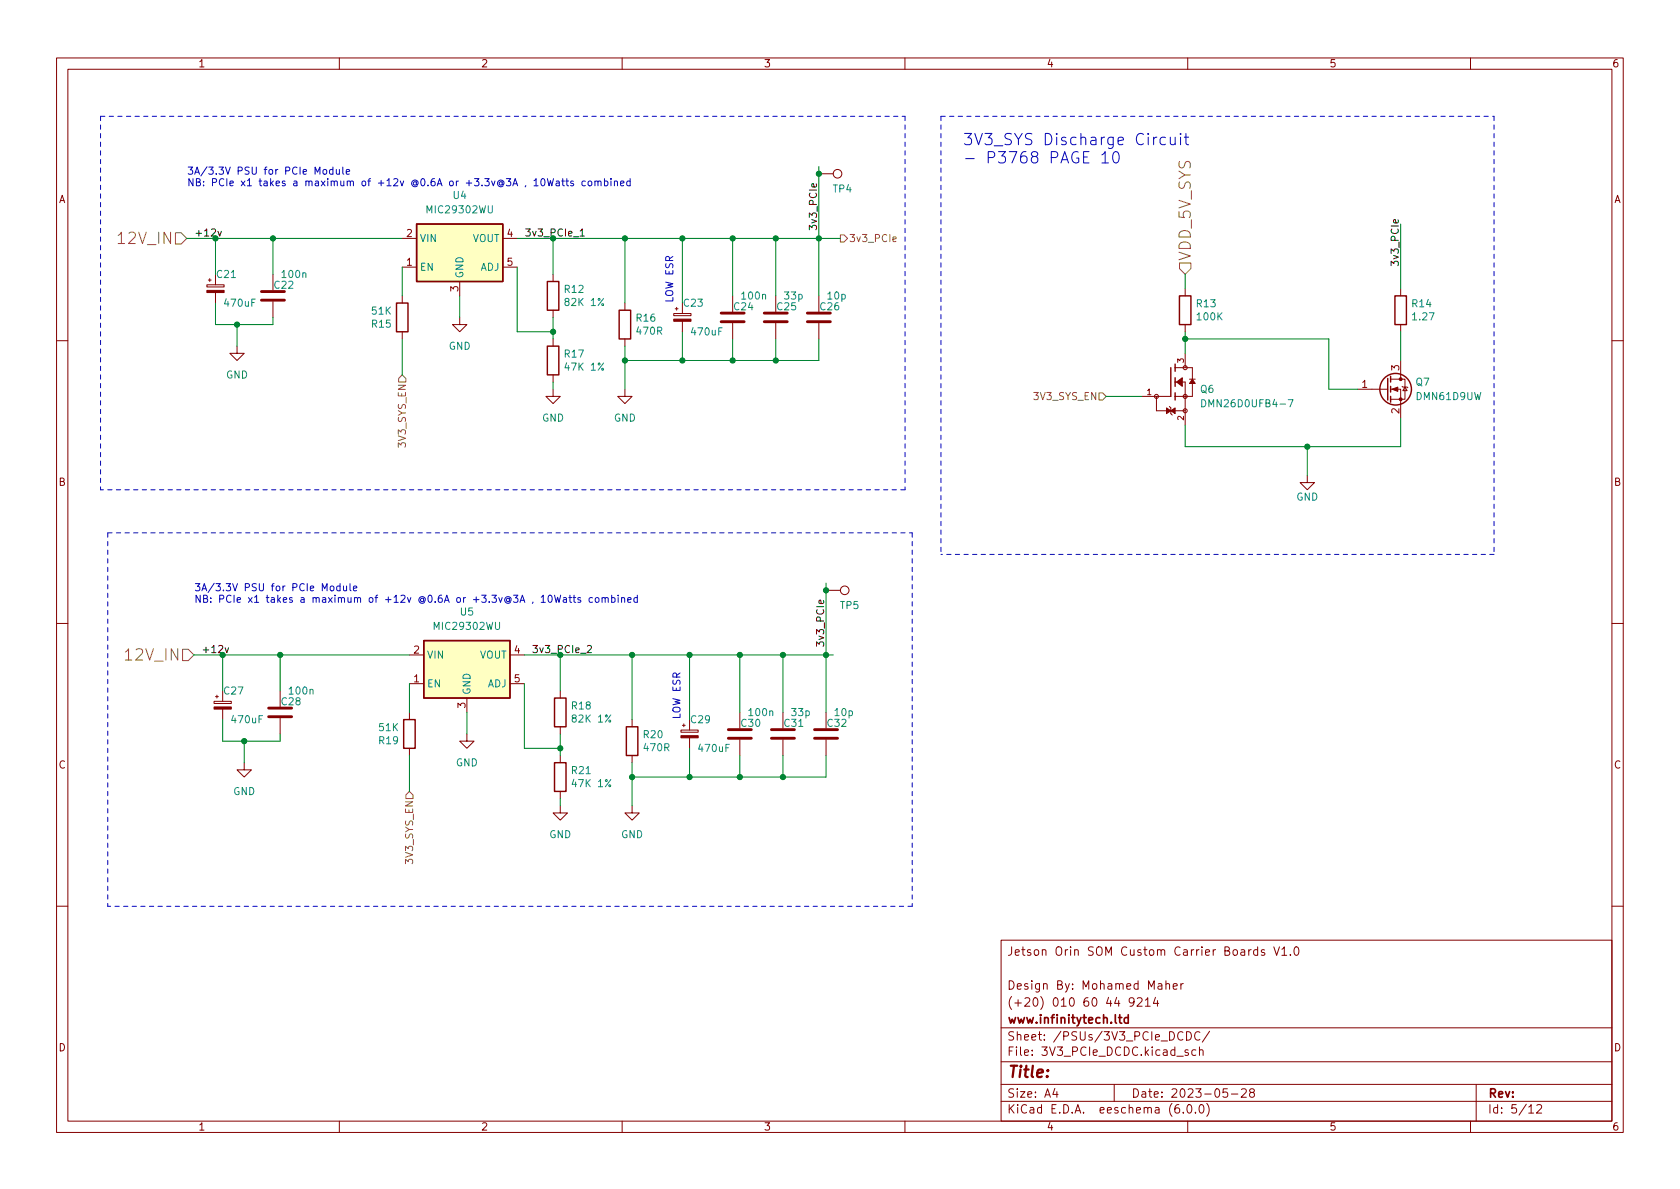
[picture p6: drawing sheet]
<svg xmlns="http://www.w3.org/2000/svg" width="297mm" height="210mm" viewBox="0 0 297 210" stroke-linecap="round" stroke-linejoin="round" font-family="sans-serif">
<g fill="none" stroke="#840000" stroke-width=".18">
<path d="M10 10.2h277v190.1h-277zM12 12.2h273v186.1h-273zM60 10.2v2M110 10.2v2M160 10.2v2M210 10.2v2M260 10.2v2M144.8 30.7h2.5M36.6 50.4h3v.3h-3zM36.8 49.5h.5M37.1 49.3v.5M38.1 48.5v1.9"/>
<path d="M38.1 51.7v1.9M48.3 48.5v2.8M48.3 53.3v2.8M71.1 52.3v1.3M71.1 58.7v1.2M71.1 47.2h2.6M71.1 42.2h2.6M81.3 56.1v1.3h1.2l-1.2 1.3-1.3-1.3h1.3M81.3 49.8v2.5M88.9 47.2h2.5M88.9 42.2h2.5M97.8 48.5v1.3"/>
<path d="M97.8 54.9v1.2M97.8 59.9v1.3M110.5 53.6v1.3M110.5 59.9v1.3M119.1 55.4h3.1v.4h-3.1zM119.4 54.6h.5M119.6 54.4v.5M120.6 53.6v1.8M120.6 56.8v1.9M129.5 52.3v2.8M129.5 57.1v2.8M137.2 52.3v2.8"/>
<path d="M137.2 57.1v2.8M144.8 52.3v2.8M144.8 57.1v2.8M209.5 51v1.3M209.5 57.4v1.3M247.6 51v1.3M247.6 57.4v1.3M10 60.2h2M41.9 61.2v1.3h1.3l-1.3 1.2-1.3-1.2h1.3M97.8 68.8v1.3h1.3l-1.3 1.3-1.3-1.3h1.3M97.8 66.3v1.3M110.5 68.8v1.3h1.3l-1.3 1.3-1.3-1.3h1.3"/>
<path d="M201.9 70.1h5.1M204.5 70.1v2.5h5M206.8 71.9l.2 .2v1l.3 .3M207.8 65h3v5.1h-3M207.8 67.6h1.7v7.6M209.5 62.5v2.5M210.3 67.1h1M240 68.8h5.4M245.9 68.8h1.7v5.1M245.9 67.1h2.5v3.5h-2.5M247.6 63.7v3.4M247.9 68.3l.1 .1h.8l.1 .2"/>
<path d="M248.4 68.4l.4 .7h-.8zM285 60.2h2M231.1 84.1v1.2h1.3l-1.3 1.3-1.2-1.3h1.2M10 110.2h2M72.4 115.8h2.5M90.2 115.8h2.5M146 104.4h2.6M285 110.2h2M37.8 124h3.1v.4h-3.1zM38.1 123.2h.5M38.4 122.9v.5M39.4 122.2v1.8"/>
<path d="M39.4 125.4v1.8M43.2 134.9v1.2h1.2l-1.2 1.3-1.3-1.3h1.3M49.5 122.2v2.8M49.5 127v2.8M72.4 126v1.2M72.4 132.3v1.3M72.4 120.9h2.5M82.5 129.8v1.3h1.3l-1.3 1.2-1.2-1.2h1.2M82.5 123.4v2.6M90.2 120.9h2.5M99.1 122.2v1.2M99.1 128.5v1.3"/>
<path d="M99.1 133.6v1.3M99.1 139.9v1.3M111.8 127.2v1.3M111.8 133.6v1.3M120.4 129.1h3v.4h-3zM120.6 128.3h.6M120.9 128v.5M121.9 127.2v1.9M121.9 130.5v1.8M130.8 126v2.8M130.8 130.8v2.8M138.4 126v2.8"/>
<path d="M138.4 130.8v2.8M146 126v2.8M146 130.8v2.8M99.1 142.5v1.3h1.2l-1.2 1.2-1.3-1.2h1.3M111.8 142.5v1.3h1.2l-1.2 1.2-1.3-1.2h1.3M10 160.2h2M177 166.3h108v32h-108zM200.5 177.1l-.3 .3-.4-.1-.2-.2 .2-.6 .4-.1 .2 .2a.99 .99 0 0 1-.3 1.3h-.3M201.1 176.6l.5-.2 .3 .2v.3l-.9 1h.9M202.5 176.9l.4-.5v1.5M202.5 177.9h.9M204.3 176.4l-.4 1h1"/>
<path d="M204.6 176.9v1M204.8 174h.6v.9M205.4 174.3l-.5 .1a.29 .29 0 0 0-.2 .2 .29 .29 0 0 0 .2 .3h.5M206.1 174.1l.3-.2 .3 .1 .1 .9M206.1 173.4v1.5M207.4 174.4l.7-.1v-.3l-.5-.1-.2 .2 .1 .8h.6M208.8 173.9v1M209.2 173.9l-.3 .1-.1 .2M222.4 168l-.5-.1-.3 .3v.4l.2 .3h.6M222.4 167.4v1.5M223.6 168l-.4-.1-.2 .2 .1 .3 .5 .1v.4h-.6M225.2 167.4l.5 1.5 .5-1.5"/>
<path d="M226.6 167.9l.5-.5v1.5M226.6 168.9h.9M228.1 168.8v.1M228.9 167.6l.2-.2a.81 .81 0 0 1 .6 .7 .81 .81 0 0 1-.3 .8h-.1a.81 .81 0 0 1-.4-1.3zM285 160.2h2M60 198.3v2M110 198.3v2M160 198.3v2M177 194.8h108M177 191.8h108M177 187.8h108M177 181.8h108"/>
<path d="M186.5 192.5l-.4 1h1M186.9 193v1M197 191.8v3M208.4 195.3a.59 .59 0 0 0-.7 .7v.5l.2 .3h.4l.2-.1 .1-.5-.2-.2-.4-.1-.3 .3M209.2 196.7v.1M209.8 182.4a.76 .76 0 0 1 .9 .8 .76 .76 0 0 1-.9 .7zM210 198.3v2M210.1 195.4l.1-.1a.81 .81 0 0 1 .6 .7 .81 .81 0 0 1-.3 .8h-.1a.81 .81 0 0 1-.6-.6 .81 .81 0 0 1 .3-.8zM210.1 185.7l-.4-.1-.2 .2 .1 .3 .5 .1v.4h-.6M211.4 196.7v.1M211.4 185.7l-.4-.1-.3 .3v.4l.2 .3h.5M212.1 185.8l.2-.2 .3 .1 .1 .9"/>
<path d="M212.1 185.1v1.5M212.1 195.5l.3-.2a.81 .81 0 0 1 .5 .7 .81 .81 0 0 1-.3 .8h-.1a.81 .81 0 0 1-.4-1.3zM212.1 182.6a.6 .6 0 0 0-.7 0 .6 .6 0 0 0-.2 .7 .56 .56 0 0 0 .3 .6 .56 .56 0 0 0 .6-.1M213.4 195.1a1.72 1.72 0 0 1 0 2.3M213.9 182.4l-1.3 1.9M217 192.5h-.7l-.1 .7 .2-.1 .5 .1 .2 .2-.1 .5-.2 .1-.6-.1M217.7 193.5h1.2M219.5 192.7l.6-.2 .2 .2 .1 .3-1 1h1M221.2 193.2l-.3-.3 .1-.2 .2-.2 .4 .1 .2 .2-.1 .2-.6 .2-.2 .3 .1 .4 .2 .1h.4l.2-.3-.1-.4-.2-.1M260 198.3v2M261 191.8v6.5M270.3 195.8l.4-.5v1.5"/>
<path d="M270.3 196.8h.9M271.7 195.5l.6-.2 .2 .2 .1 .3-.9 1h.9"/>
<circle cx="148.1" cy="30.7" r=".76"/>
<circle cx="204.5" cy="70.1" r=".36"/>
<circle cx="209.5" cy="65" r=".36"/>
<circle cx="209.5" cy="72.6" r=".36"/>
<circle cx="209.5" cy="70.1" r=".36"/>
<circle cx="149.4" cy="104.4" r=".76"/>
</g>
<path d="M199.5 179.4v1.5M199.5 180l-.4-.1-.3 .3v.4l.1 .3h.6" fill="none" stroke="#840000" stroke-width=".3"/>
<g fill="none" stroke="#840000" stroke-width=".51">
<path d="M46.2 53.1h4.1M46.2 51.6h4.1M127.5 56.9h4.1M127.5 55.4h4.1M135.1 56.9h4.1M135.1 55.4h4.1M142.7 56.9h4.1M142.7 55.4h4.1M47.5 126.7h4.1M47.5 125.2h4.1M128.8 130.6h4M128.8 129h4"/>
<path d="M136.4 130.6h4.1M136.4 129h4.1M144 130.6h4.1M144 129h4.1"/>
</g>
<g fill="none" stroke="#840000" stroke-width=".25">
<path d="M73.7 39.6h15.2v10.2h-15.2zM70.1 53.6h2v5.1h-2zM96.8 49.8h2v5.1h-2zM109.5 54.9h2v5h-2zM208.5 52.3h2.1v5.1h-2.1zM246.6 52.3h2.1v5.1h-2.1zM96.8 61.2h2v5.1h-2zM207 65v5.1M207.8 64.4v1.3M207.8 66.8v1.5M207.8 69.5v1.2M245.4 66.9v3.8"/>
<path d="M245.9 66.5v1.1M245.9 68.3v1M245.9 70.1v1M74.9 113.3h15.3v10.1h-15.3zM71.4 127.2h2v5.1h-2zM98 134.9h2.1v5h-2.1zM98 123.4h2.1v5.1h-2.1zM110.7 128.5h2.1v5.1h-2.1z"/>
<circle cx="246.8" cy="68.8" r="2.79"/>
</g>
<g fill="#840000" stroke="#840000" stroke-width=".18">
<path d="M246.1 68.8l1-.4v.8z"/>
<path d="M206.2 72.1l.8 .5-.8 .5z"/>
<path d="M207 72.6l.8-.5v1z"/>
<path d="M208 67.6l1-.8v1.5z"/>
<path d="M210.8 67.1l.5 .7h-1z"/>
<path d="M37.8 125h3.1v.4h-3.1z"/>
<path d="M119.1 56.4h3.1v.4h-3.1z"/>
<path d="M36.6 51.4h3v.3h-3z"/>
<path d="M120.4 130.1h3v.4h-3z"/>
<circle cx="247.6" cy="70.6" r=".25"/>
<circle cx="247.6" cy="67.1" r=".25"/>
</g>
<path d="M212.5 70.7a.64 .64 0 0 1 .7 .6 .64 .64 0 0 1-.7 .6zM227.8 70.7h.8l-.5 1.2" fill="none" stroke="#008484" stroke-width=".18"/>
<g fill="#ffffc2" stroke="#ffffc2" stroke-width=".18">
<path d="M74.9 113.3h15.3v10.1h-15.3z"/>
<path d="M73.7 39.6h15.2v10.2h-15.2z"/>
</g>
<path d="M31 41.2h1l1 1-1 1h-1zM148.6 41.5h.6l.7 .7-.7 .6h-.6zM157.9 42.3l.6-.1-.1-.3h-.4l-.1 .2v.6h.5M208.5 46.5h2.1v1l-1.1 1-1-1zM71.1 66.3l.7 .6v.7h-1.3v-.7zM194.3 69.5h.6l.7 .6-.7 .6h-.6zM32.3 114.8h1l1 1-1 1h-1zM72.4 139.9l.6 .7v.6h-1.2v-.6z" fill="none" stroke="#848400" stroke-width=".18"/>
<path d="M144.3 32.5l.1 .4-.2 .2-.6-.1v-.5h.2l.1 .6M247.2 38.9v.3l-.1 .2h-.6v-.5l.2-.1 .1 .6M38.5 40.9l.3 .8 .3-.8M102.6 40.8l.3-.3v1.2M102.6 41.7h.7M39.8 114.6l.3 .8 .3-.8M103.9 114.3l.4-.2 .3 .4-.8 .9h.8M145.6 106.2v.3l-.1 .2h-.6v-.5l.2-.1 .1 .6" fill="none" stroke="#000" stroke-width=".18"/>
<g fill="none" stroke="#0000c2" stroke-width=".18">
<path d="M57.2 30h.3l.3 .2v.4l-.3 .2h-.3l-.1-.2zM58.9 30h-.4l-.2 .2 .1 .6h.5M58.9 29.5v1.3M59.5 30v.8h.3l.2-.1M60 30v.8M60.6 29.5v1.1l.2 .2M61.2 30.4l.6-.1v-.3h-.4l-.2 .1 .1 .7h.5M96.8 31.6l.3 1.3 .2-.9 .3 .9 .3-1.3M98.4 32.1h.4l.1 .8M98.9 32.3l-.4 .1-.2 .2 .2 .3 .4-.1M99.3 32h.5M99.5 31.6v1.1l.3 .2"/>
<path d="M100 32h.5M100.2 31.6v1.1l.3 .2M101.4 32.1l-.3-.1-.2 .2 .1 .2 .4 .1v.3h-.5M103.5 32.1l-.4-.1-.2 .3 .1 .5h.5M104.1 32.1l.3-.1 .2 .3v.3l-.2 .3-.3-.1-.1-.2zM105.2 32.1l.2-.1 .3 .1v.8M105.2 32v.9M105.7 32.2l.2-.2 .3 .1 .1 .8M106.9 32.1l.3-.1 .3 .3-.1 .5h-.5M106.9 31.6v1.3M108 31.6v.1M108 32v.9"/>
<path d="M108.6 32.1l.2-.1 .3 .1 .1 .8M108.6 32v.9M109.7 32.4l.6-.1v-.2l-.4-.1-.2 .2 .1 .6h.5M111.4 32.1l-.3-.1-.3 .3 .1 .5h.5M111.4 31.6v1.3M194.8 27.4l.6-.6v2M194.8 28.8h1.2M196.9 27a.48 .48 0 0 1 .5-.2 .48 .48 0 0 1 .4 .4 1.03 1.03 0 0 1-.6 1.6 1.22 1.22 0 0 1-.3-1.8zM206.1 24.4l-.6-.1-.4 .3v.6l.2 .3 .2 .1 .6-.1M206.9 24.3l.1 1.2a.54 .54 0 0 0 .8-.1M207.8 24.3v1.3M208.7 23.6l-.1 .1 .1 .1 .1-.1-.1-.1v.2"/>
<path d="M208.7 24.3v1.3M209.4 24.3h.8M209.7 23.6v1.7l.1 .2 .4 .1M58.5 103.7l.3-.1 .2 .3v.3l-.2 .3-.3-.1-.1-.2zM60.1 103.7l-.3-.1-.3 .3 .1 .5h.5M60.1 103.2v1.3M60.7 103.6l.1 .8 .3 .1 .2-.1M61.3 103.6v.9M61.9 103.2v1.1l.2 .2M62.5 104.1l.6-.2-.1-.2-.3-.1-.2 .2v.6h.5M98 105.2l.4 1.3 .2-.9 .2 .9 .3-1.3M99.6 105.7h.5l.1 .8"/>
<path d="M100.2 106h-.5l-.1 .2 .1 .3h.5M100.6 105.7h.5M100.8 105.2v1.1l.3 .2M101.3 105.7h.5M101.5 105.2v1.1l.3 .2M102.6 105.7h-.3l-.1 .2v.1l.4 .2v.3h-.4M104.8 105.7h-.4l-.2 .2 .1 .6h.5M105.3 105.8l.2-.1 .3 .1 .1 .5-.1 .2h-.3l-.2-.1zM106.5 105.8l.1-.1h.3l.1 .8M106.5 105.7v.8M107 105.9l.2-.2h.3v.8M108.1 105.7h.4l.3 .2-.2 .6h-.5"/>
<path d="M108.1 105.2v1.3M109.3 105.2v.2M109.3 105.7v.8M109.9 105.8l.2-.1h.3v.8M109.9 105.7v.8M111 106.1l.6-.1-.1-.3h-.3l-.2 .2 .1 .6h.4M112.7 105.7h-.4l-.2 .2 .1 .6h.5M112.7 105.2v1.3"/>
</g>
<path d="M17.8 20.6h142.2M17.8 20.6v66M160 20.6v66M166.4 20.6h97.8M166.4 20.6v77.4M264.2 20.6v77.4M19 94.2v66.1M19 94.2h142.3M160 86.6h-142.2M161.3 94.2v66.1M264.2 98h-97.8M161.3 160.3h-142.3" fill="none" stroke="#0000c2" stroke-width=".18" stroke-dasharray=".8 .8"/>
<g fill="none" stroke="#008400" stroke-width=".18">
<path d="M144.8 29.5v22.8M247.6 39.6v11.4M33 42.2h38.1M38.1 53.6v3.8h10.2v-1.3M38.1 42.2v6.3M41.9 57.4v3.8M48.3 42.2v6.3M71.1 47.2v5.1M71.1 59.9v6.4M81.3 52.3v3.8M91.4 42.2h57.2M91.4 47.2v11.5h6.4"/>
<path d="M97.8 42.2v6.3M97.8 56.1v3.8M110.5 42.2v11.4M120.6 42.2v11.4M120.6 58.7v5M129.5 42.2v10.1M129.5 59.9v3.8M137.2 42.2v10.1M137.2 59.9v3.8M144.8 59.9v3.8h-34.3M209.5 48.5v2.5M209.5 58.7v3.8"/>
<path d="M209.5 59.9h25.4v8.9h5.1M247.6 58.7v5M97.8 67.6v1.2M110.5 61.2v7.6M195.6 70.1h6.3M231.1 79v5.1M247.6 73.9v5.1h-38.1v-3.8M34.3 115.8h38.1M39.4 115.8v6.4M49.5 115.8v6.4M92.7 115.8h54.6M99.1 115.8v6.4"/>
<path d="M111.8 115.8v11.4M121.9 115.8v11.4M130.8 115.8v10.2M138.4 115.8v10.2M146 103.1v22.9M39.4 127.2v3.9h10.1v-1.3M43.2 131.1v3.8M72.4 120.9v5.1M72.4 133.6v6.3M82.5 126v3.8M92.7 120.9v11.4h6.4M99.1 129.8v3.8"/>
<path d="M111.8 134.9v7.6M121.9 132.3v5.1M130.8 133.6v3.8M138.4 133.6v3.8M146 133.6v3.8h-34.2M99.1 141.2v1.3"/>
</g>
<g fill="#008400" stroke="#008400" stroke-width=".18">
<circle cx="137.2" cy="42.2" r=".46"/>
<circle cx="120.6" cy="42.2" r=".46"/>
<circle cx="120.6" cy="63.7" r=".46"/>
<circle cx="129.5" cy="63.7" r=".46"/>
<circle cx="129.5" cy="42.2" r=".46"/>
<circle cx="144.8" cy="30.7" r=".46"/>
<circle cx="144.8" cy="42.2" r=".46"/>
<circle cx="137.2" cy="63.7" r=".46"/>
<circle cx="209.5" cy="59.9" r=".46"/>
<circle cx="121.9" cy="115.8" r=".46"/>
<circle cx="130.8" cy="115.8" r=".46"/>
<circle cx="138.4" cy="115.8" r=".46"/>
<circle cx="146" cy="115.8" r=".46"/>
<circle cx="146" cy="104.4" r=".46"/>
<circle cx="231.1" cy="79" r=".46"/>
<circle cx="43.2" cy="131.1" r=".46"/>
<circle cx="39.4" cy="115.8" r=".46"/>
<circle cx="49.5" cy="115.8" r=".46"/>
<circle cx="99.1" cy="132.3" r=".46"/>
<circle cx="110.5" cy="42.2" r=".46"/>
<circle cx="110.5" cy="63.7" r=".46"/>
<circle cx="97.8" cy="58.7" r=".46"/>
<circle cx="111.8" cy="115.8" r=".46"/>
<circle cx="130.8" cy="137.4" r=".46"/>
<circle cx="138.4" cy="137.4" r=".46"/>
<circle cx="111.8" cy="137.4" r=".46"/>
<circle cx="121.9" cy="137.4" r=".46"/>
<circle cx="38.1" cy="42.2" r=".46"/>
<circle cx="48.3" cy="42.2" r=".46"/>
<circle cx="41.9" cy="57.4" r=".46"/>
</g>
<g font-size="2.8" fill="#0000c2">
<text x="170.2" y="25.7">3V3_SYS Discharge Circuit</text>
<text x="170.2" y="28.9">- P3768 PAGE 10</text>
</g>
<g font-size="2.8" fill="#848400">
<text x="21.4" y="43.2">12V_IN</text>
<text x="210.6" y="46.2" transform="rotate(-90 210.6 46.2)">VDD_5V_SYS</text>
<text x="22.7" y="116.8">12V_IN</text>
</g>
<text font-size="2.8" fill="#840000" x="178" y="190.6">Title:</text>
<g font-size="2.1" fill="#840000">
<text x="178" y="169">Jetson Orin SOM Custom Carrier Boards V1.0</text>
<text x="178" y="178">(+20) 010 60 44 9214</text>
<text x="178" y="175">Design By: Mohamed Maher</text>
<text x="178" y="184">Sheet: /PSUs/3V3_PCIe_DCDC/</text>
<text x="178" y="181">www.infinitytech.ltd</text>
<text x="178" y="186.7">File: 3V3_PCIe_DCDC.kicad_sch</text>
<text x="178" y="196.9">KiCad E.D.A. eeschema (6.0.0)</text>
<text x="178" y="194.1">Size: A4</text>
<text x="200" y="194.1">Date: 2023-05-28</text>
<text x="263" y="194.1">Rev:</text>
<text x="263" y="196.9">Id: 5/12</text>
</g>
<g font-size="1.8" fill="#840000">
<text x="35" y="11.9">1</text>
<text x="85" y="11.9">2</text>
<text x="135" y="11.9">3</text>
<text x="185" y="11.9">4</text>
<text x="235" y="11.9">5</text>
<text x="285" y="11.9">6</text>
<text x="10.3" y="35.9">A</text>
<text x="285.3" y="35.9">A</text>
<text x="71.9" y="41.9">2</text>
<text x="89.7" y="41.9">4</text>
<text x="71.9" y="47">1</text>
<text x="89.7" y="47">5</text>
<text x="81" y="51.5" transform="rotate(-90 81 51.5)">3</text>
<text x="247.4" y="65.5" transform="rotate(-90 247.4 65.5)">3</text>
<text x="240.8" y="68.6">1</text>
<text x="247.4" y="73.1" transform="rotate(-90 247.4 73.1)">2</text>
<text x="10.3" y="85.9">B</text>
<text x="285.3" y="85.9">B</text>
<text x="73.2" y="115.6">2</text>
<text x="90.9" y="115.6">4</text>
<text x="73.2" y="120.6">1</text>
<text x="82.3" y="125.2" transform="rotate(-90 82.3 125.2)">3</text>
<text x="90.9" y="120.6">5</text>
<text x="10.3" y="135.9">C</text>
<text x="285.3" y="135.9">C</text>
<text x="10.3" y="185.9">D</text>
<text x="285.3" y="185.9">D</text>
<text x="35" y="199.9">1</text>
<text x="85" y="199.9">2</text>
<text x="135" y="199.9">3</text>
<text x="185" y="199.9">4</text>
<text x="235" y="199.9">5</text>
<text x="285" y="199.9">6</text>
</g>
<g font-size="1.8" fill="#0000c2">
<text x="33" y="30.9">3A/3.3V PSU for PCIe Module</text>
<text x="33" y="32.9">NB: PCIe x1 takes a maximum of +12v @0.6A or +3.3v@3A , 10Watts combined</text>
<text x="119" y="53.6" transform="rotate(-90 119 53.6)">LOW ESR</text>
<text x="34.3" y="104.5">3A/3.3V PSU for PCIe Module</text>
<text x="34.3" y="106.6">NB: PCIe x1 takes a maximum of +12v @0.6A or +3.3v@3A , 10Watts combined</text>
<text x="120.3" y="127.2" transform="rotate(-90 120.3 127.2)">LOW ESR</text>
</g>
<g font-size="1.8" fill="#008484">
<text x="80.1" y="35.2">U4</text>
<text x="147.3" y="34">TP4</text>
<text x="75.7" y="37.7">MIC29302WU</text>
<text x="74.2" y="47.9">EN</text>
<text x="74.2" y="42.8">VIN</text>
<text x="83.5" y="42.8">VOUT</text>
<text x="84.9" y="47.9">ADJ</text>
<text x="38.4" y="49.1">C21</text>
<text x="48.6" y="51">C22</text>
<text x="50" y="49.1">100n</text>
<text x="81.9" y="49.3" transform="rotate(-90 81.9 49.3)">GND</text>
<text x="99.9" y="51.8">R12</text>
<text x="131.3" y="53">100n</text>
<text x="138.8" y="53">33p</text>
<text x="146.4" y="53">10p</text>
<text x="39.8" y="54.2">470uF</text>
<text x="65.8" y="57.9">R15</text>
<text x="65.8" y="55.6">51K</text>
<text x="100.2" y="54.1">82K 1%</text>
<text x="112.6" y="56.9">R16</text>
<text x="112.7" y="59.2">470R</text>
<text x="121" y="54.2">C23</text>
<text x="122.4" y="59.3">470uF</text>
<text x="129.8" y="54.9">C24</text>
<text x="137.5" y="54.9">C25</text>
<text x="145.1" y="54.9">C26</text>
<text x="211.6" y="54.3">R13</text>
<text x="211.7" y="56.6">100K</text>
<text x="249.7" y="54.3">R14</text>
<text x="249.9" y="56.6">1.27</text>
<text x="79.3" y="61.8">GND</text>
<text x="99.9" y="63.2">R17</text>
<text x="100.2" y="65.5">47K 1%</text>
<text x="39.9" y="66.9">GND</text>
<text x="212.3" y="69.5">Q6</text>
<text x="250.4" y="68.2">Q7</text>
<text x="250.5" y="70.7">DMN61D9UW</text>
<text x="95.8" y="74.5">GND</text>
<text x="108.5" y="74.5">GND</text>
<text x="213.3" y="72">DMN26D0UFB4-7</text>
<text x="229.2" y="88.5">GND</text>
<text x="148.6" y="107.7">TP5</text>
<text x="77" y="111.4">MIC29302WU</text>
<text x="81.4" y="108.8">U5</text>
<text x="75.4" y="116.5">VIN</text>
<text x="84.7" y="116.5">VOUT</text>
<text x="39.7" y="122.8">C27</text>
<text x="49.8" y="124.7">C28</text>
<text x="51.3" y="122.8">100n</text>
<text x="75.4" y="121.5">EN</text>
<text x="83.2" y="122.9" transform="rotate(-90 83.2 122.9)">GND</text>
<text x="86.1" y="121.5">ADJ</text>
<text x="101.1" y="125.4">R18</text>
<text x="41.1" y="127.9">470uF</text>
<text x="67.1" y="131.6">R19</text>
<text x="67.1" y="129.3">51K</text>
<text x="101.4" y="127.8">82K 1%</text>
<text x="113.8" y="130.5">R20</text>
<text x="122.2" y="127.9">C29</text>
<text x="131.1" y="128.5">C30</text>
<text x="132.5" y="126.6">100n</text>
<text x="138.7" y="128.5">C31</text>
<text x="140" y="126.6">33p</text>
<text x="146.4" y="128.5">C32</text>
<text x="147.7" y="126.6">10p</text>
<text x="80.6" y="135.5">GND</text>
<text x="101.1" y="136.9">R21</text>
<text x="114" y="132.8">470R</text>
<text x="123.6" y="133">470uF</text>
<text x="41.2" y="140.6">GND</text>
<text x="101.4" y="139.2">47K 1%</text>
<text x="97.1" y="148.2">GND</text>
<text x="109.8" y="148.2">GND</text>
</g>
<g font-size="1.8">
<text x="34.3" y="41.8">+12v</text>
<text x="144.4" y="40.9" transform="rotate(-90 144.4 40.9)">3v3_PCIe</text>
<text x="247.3" y="47.2" transform="rotate(-90 247.3 47.2)">3v3_PCIe</text>
<text x="35.6" y="115.5">+12v</text>
<text x="145.7" y="114.5" transform="rotate(-90 145.7 114.5)">3v3_PCIe</text>
</g>
<g font-size="1.8" fill="#008400">
<text x="92.7" y="41.8">3v3_PCIe_1</text>
<text x="94" y="115.5">3v3_PCIe_2</text>
</g>
<g font-size="1.8" fill="#848400">
<text x="150.1" y="42.8">3v3_PCIe</text>
<text x="183" y="70.7">3V3_SYS_EN</text>
<text x="71.8" y="78.9" transform="rotate(-90 71.8 78.9)">3V3_SYS_EN</text>
<text x="73" y="152.5" transform="rotate(-90 73 152.5)">3V3_SYS_EN</text>
</g>
<g font-size="1.4" fill="#840000">
<text x="209.3" y="64.1" transform="rotate(-90 209.3 64.1)">3</text>
<text x="202.8" y="69.8">1</text>
<text x="209.3" y="74.3" transform="rotate(-90 209.3 74.3)">2</text>
</g>
</svg>
